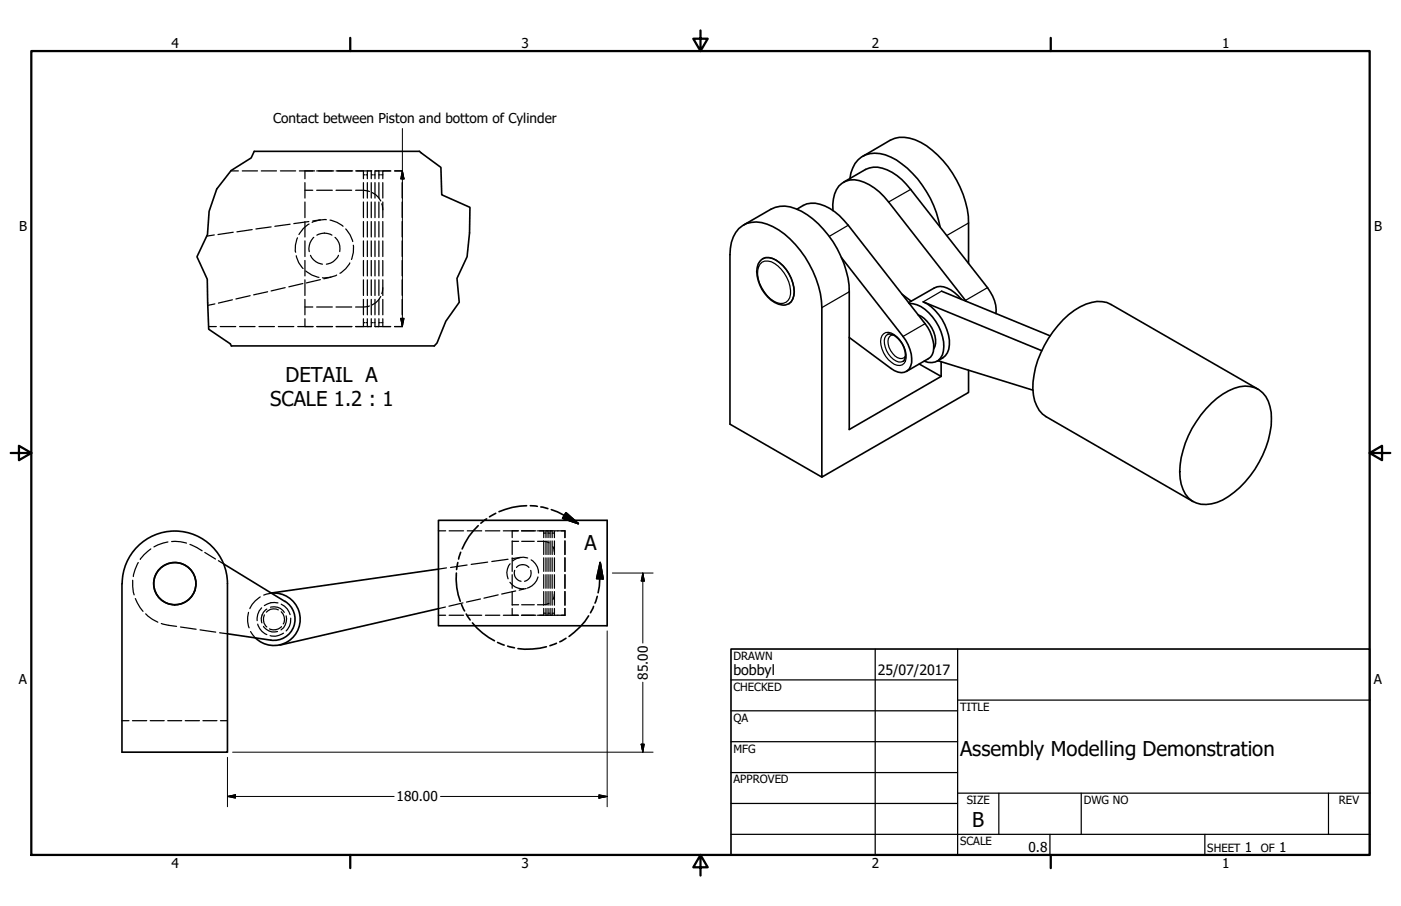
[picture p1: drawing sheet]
<svg xmlns="http://www.w3.org/2000/svg" width="432mm" height="279mm" viewBox="0 0 432 279" stroke-linecap="round" stroke-linejoin="round" font-family="sans-serif">
<!-- layer: Visible (ANSI) -->
<g fill="none" stroke="#000" stroke-width=".51">
<path d="M78.4 46.7h50.9M261.9 55.1a8.1 8.1 0 0 1 6.3-7.7 12.6 12.6 0 0 1 9.7 3.1 32.4 32.4 0 0 1 11.9 19.5M266.8 52.3a8.2 8.2 0 0 1 8.2 .8 19.5 19.5 0 0 1 5.7 5.3l23.7 30.3a11.2 11.2 0 0 1 2.6 8M274.4 43.2a9.9 9.9 0 0 1 9.4 .7 30.8 30.8 0 0 1 14.7 24.9v12.5M235.1 79.8a4.6 4.6 0 0 1 5.1 1.2 11.8 11.8 0 0 1 4.5 10.2l-.9 1.9-.7 .6M237.6 64.5a9.5 9.5 0 0 1 9.4 .7 30.7 30.7 0 0 1 14.7 24.8v42.5l28.4-16.4M247.5 63.4a8.2 8.2 0 0 1 8.2 .9 20.5 20.5 0 0 1 5.7 5.2M259.3 79.4l19 24.4a12 12 0 0 1 2.7 8 3.3 3.3 0 0 1-5.3 2.5l-14-10.2M273.9 62.3a16.7 16.7 0 0 0-10.6-6.9 6.2 6.2 0 0 0-6.4 6l-.2 3.6M278 90.7l2.9 2.2M280.2 93.6a9.1 9.1 0 0 1 7.2 4.1 13.2 13.2 0 0 1 3 11.8 3.9 3.9 0 0 1-5.5 1.9M283 97.1a9.2 9.2 0 0 1 5.2 9.7l-.4 .8"/>
<path d="M287.9 88.8a5.6 5.6 0 0 1 6.3 1.4l2.2 2.1M290.2 89.8l33.5 13.8M71.3 106.7h62.6M289.1 111.3l29.3 9M298.5 114.2v6.8l-45.2 26.1v-52.2a31.7 31.7 0 0 0-13.3-24 11.3 11.3 0 0 0-9.9-2 8.7 8.7 0 0 0-5 7.7l-.1 54.2 28.3 16.3M321.1 108.1l-36.6-15a15.1 15.1 0 0 1 8.1 13.3 4.8 4.8 0 0 1-2 4M373.4 124.3a17.1 17.1 0 0 1 10.3-5.2 7.4 7.4 0 0 1 7.7 6.2 25.2 25.2 0 0 1-3.4 17.3 27 27 0 0 1-12.9 12.3 7.9 7.9 0 0 1-9.8-2.6 16.4 16.4 0 0 1-.7-13.4 32 32 0 0 1 8.8-14.6zM387.7 120l-45.2-26.1a9.5 9.5 0 0 0-9.6 .7 31.1 31.1 0 0 0-14.6 25.3 10.2 10.2 0 0 0 4.2 8.6l45.2 26.2M37.6 180v52h32.5v-52a16.2 16.2 0 0 0-16.2-16.2 16.2 16.2 0 0 0-16.2 16.2M69 173.9l18.8 11.6M135.1 160.5h52v32.5h-52zM135.1 175.5l-51.5 7.4"/>
<path d="M70.1 195.5l13.4 1.9M83.7 182.9a8.1 8.1 0 0 1 8.3 10.8 8.1 8.1 0 0 1-13.3 3M87.8 185.4a6.5 6.5 0 0 1 2.7 7.8 6.5 6.5 0 0 1-7 4.2M135.1 187.7l-48.9 11.2"/>
<circle cx="53.9" cy="180" r="6.5"/>
</g>
<!-- layer: Visible Narrow (ANSI) -->
<path d="M280.7 58.4l-6.8 3.9M235.1 79.8a4.6 4.6 0 0 1 5.1 1.2 11.8 11.8 0 0 1 4.5 10.2l-.9 1.9-.7 .6M261.4 69.5l-5.8 3.4M298.5 68.8l-6.7 3.8M234.3 81.5a3.1 3.1 0 0 1 4.5-.2 10.6 10.6 0 0 1 4.6 10.5 3.1 3.1 0 0 1-5 1 11 11 0 0 1-4.8-9.5zM261.7 90l-8.4 4.9M285.1 99.8l-6.8 4M290.2 89.8l-5.7 3.3M304.4 88.7l-6.8 3.9M272.4 102.9a2.62 2.62 0 0 1 3.2 .3 8.2 8.2 0 0 1 3.5 8.1 2.54 2.54 0 0 1-4.4 .4 8.3 8.3 0 0 1-3.2-7.4zM273.6 103.1a3.9 3.9 0 0 0-.4 5 5.3 5.3 0 0 0 4.5 3.5l.6-.2M275.3 103.3a1.64 1.64 0 0 0-1.6 1.9 5.8 5.8 0 0 0 3.7 5.4l1.3-.3 .4-.5" fill="none" stroke="#000" stroke-width=".38"/>
<path d="M266.8 52.3l-6.8 3.9M274.4 43.2l-8.5 5M235.1 79.8l-.4 .3a4.8 4.8 0 0 0-1.3 5 11.4 11.4 0 0 0 6.5 8.7 3.6 3.6 0 0 0 3.2-.1M237.6 64.5l-8.4 4.9M247.5 63.4l-1.9 1.1M261.4 69.5l23.7 30.3a10.5 10.5 0 0 1 2.2 9.5l-.5 .8-.7 .5-6.8 4M273.9 62.3l23.9 30.6M287.9 88.8l-7.9 4.5M273.6 103.1a3.2 3.2 0 0 1 3.3 1.4 6.4 6.4 0 0 1 1.7 6.7l-.3 .2M290.1 111.5v4.6l-6.8-3.8M290.6 110.4l-1.7 1" fill="none" stroke="#000" stroke-width=".51"/>
<!-- layer: Hidden (ANSI) -->
<g fill="none" stroke="#000" stroke-width=".38">
<path d="M71.1 52.7h2.4M74.7 52.7h4.7M80.5 52.7h4.7M86.4 52.7h4.7M92.3 52.7h4.7M94 52.7v2.4M94 56.3v4.8M94 58.7h2.4M97.6 52.7h5.3M97.6 58.7h4.8M103.6 52.7h5.1M103.6 58.7h4.8"/>
<path d="M109.6 58.7h2.4l1.9 .4M109.6 52.7h5M112 52.7v2.4M112 56.3v4.8M112 53.9h.4M112.8 53.9h.4M113.2 52.7v2.4M113.2 56.3v4.8M114.4 52.7v2.4M114.4 56.3v4.8M114.4 53.9h.4M114.7 59.4l1.1 .6 1.5 2"/>
<path d="M115.2 53.9h.4M115.6 55.1v-2.4h4.8h-2.4v2.4M115.6 56.3v4.8M116.8 53.9h.4M116.8 52.7v2.4M116.8 56.3v4.8M117.6 53.9h.4M118 56.3v4.8M121.6 52.7h2.4v2.4M124 56.3v4.8M66 72.5l-2.3 .3M71.9 71.6l-4.7 .7"/>
<path d="M77.7 70.8l-4.7 .7M83.6 70l-4.7 .6M89.4 69.2l-4.7 .6M91.3 78.9a7.4 7.4 0 0 0 2.1 3.9M91.7 73.3a7.4 7.4 0 0 0-.6 4.5M94 62.3v4.8M94 68.3v4.8M94 74.3v4.8M95.2 68.3l-4.6 .7M95.2 69.1a8.2 8.2 0 0 0-3.1 3.2M95.7 78.7a4.7 4.7 0 0 0 3.7 2.8M96.7 73.2l-.1 .1a4.9 4.9 0 0 0-1.3 4.3"/>
<path d="M97.7 72.5a4.5 4.5 0 0 1 4.6 0M98.7 67.8l-2.3 .3M100.6 67.8a8.8 8.8 0 0 0-4.4 .8M101.7 67.9a8.4 8.4 0 0 1 4 1.9M103.3 73.2a4.5 4.5 0 0 1 1.4 4.4M104.3 78.7a4.6 4.6 0 0 1-3.7 2.8M106.6 70.6a8.4 8.4 0 0 1 2.1 3.9M108.9 75.6a8.6 8.6 0 0 1-.6 4.4M112 62.3v4.8M112 68.3v4.8M112 74.3v4.8M113.2 62.3v4.8"/>
<path d="M113.2 68.3v4.8M113.2 74.3v4.8M114.4 62.3v4.8M114.4 68.3v4.8M114.4 74.3v4.8M115.6 62.3v4.8M115.6 68.3v4.8M115.6 74.3v4.8M116.8 62.3v4.8M116.8 68.3v4.8M116.8 74.3v4.8M117.7 62.9l.3 1.8"/>
<path d="M118 62.3v4.8M118 68.3v4.8M118 74.3v4.8M124 62.3v4.8M124 68.3v4.8M124 74.3v4.8M66.2 93.7l-2.1 .5M71.6 92.5l-4.3 1M77.1 91.2l-4.4 1M82.5 90l-4.3 .9M87.9 88.7l-4.3 1M93.3 87.4l-4.3 1.1"/>
<path d="M94 80.3v4.8M94 86.3v4.8M94 92.3v4.8M94 98.3v2.4M94 94.7h2.4M94.2 83.6a8.3 8.3 0 0 0 4.1 1.9M97.6 94.7h4.8M98.7 86.2l-4.3 1M102 85.5l-2.2 .5M103.6 94.7h4.8M103.8 84.8a8.5 8.5 0 0 1-4.4 .9M107.8 81.1a7.8 7.8 0 0 1-3 3.2"/>
<path d="M112 80.3v4.8M112 86.3v4.8M112 92.3v4.8M112 98.3v2.4M112 99.5h.4M112.8 99.5h.4M113.2 80.3v4.8M113.2 86.3v4.8M113.2 92.3v4.8M113.2 98.3v2.4M113.9 94.4l-1.9 .3h-2.4M114.4 80.3v4.8"/>
<path d="M114.4 86.3v4.8M114.4 92.3v4.8M114.4 98.3v2.4h-4.8M114.4 99.5h.4M115.2 99.5h.4M115.6 80.3v4.8M115.6 86.3v4.8M115.6 92.3v4.8M115.6 98.3v2.4h4.8M116.8 99.5h.4M116.8 80.3v4.8M116.8 86.3v4.8"/>
<path d="M116.8 92.3v4.8M116.8 98.3v2.4M117.3 91.4l-1.5 2-1.1 .6M117.6 99.5h.4M118 88.7l-.3 1.9M118 80.3v4.8M118 86.3v4.8M118 92.3v4.8M118 98.3v2.4M124 80.3v4.8M124 86.3v4.8M124 92.3v4.8"/>
<path d="M124 98.3v2.4h-2.4M64.3 100.7h2.4M67.9 100.7h4.7M73.9 100.7h4.7M79.8 100.7h4.8M85.8 100.7h4.8M91.8 100.7h4.7M97.6 100.7h4.9M103.6 100.7h4.9M40.9 178.9v1.9l.4 2.7M42.6 173.5l-.9 2.1-.6 2.2M46.5 169.3a11.4 11.4 0 0 0-3.3 3.2"/>
<path d="M51.8 167.1l-3.1 .9-1.3 .7M52.9 167a10.9 10.9 0 0 1 4.6 .5M58.5 167.9l3.8 2M63.1 170.4l3.3 2M67.3 172.9l1.7 1M135.1 163.7h2.3M137.6 175.1l-2.5 .4M138.4 163.7h4.5M144 174.2l-5.1 .8M144 163.7h4.5M149.6 163.7h4.5M150.3 173.4l-5.1 .7"/>
<path d="M155.1 163.7h4.7M156.6 172.5l-5 .7M157.2 179.6a4.6 4.6 0 0 0 4.2 1.9M157.2 173.9a4.5 4.5 0 0 0-.6 4.6M157.9 163.7v2.1M157.9 166.8v4.2M157.9 172v4.2M157.9 177.2v4.2M157.9 166.9h1.9M158.6 175.9a2.57 2.57 0 0 0 2 3.4M159.2 175a2.49 2.49 0 0 1 3.8 0M160.4 171.9l-2.5 .4"/>
<path d="M160.7 163.7h4.5M160.8 166.9h3.9M162.6 172.1a4.9 4.9 0 0 0-4.5 .9M163.6 175.9a2.59 2.59 0 0 1-1.9 3.4M163.7 172.7a4.7 4.7 0 0 1 2.3 4M165.7 166.9h1.9l1.6 .5M165.7 163.7h5.1M165.8 177.9a4.8 4.8 0 0 1-3.2 3.5M167.6 163.7v2.1M167.6 166.8v4.2M167.6 172v4.2M167.6 177.2v4.2"/>
<path d="M167.6 164.4h.2M168 164.4h.3M168.3 163.7v2.1M168.3 166.8v4.2M168.3 172v4.2M168.3 177.2v4.2M168.9 163.7v2.1M168.9 166.8v4.2M168.9 172v4.2M168.9 177.2v4.2M168.9 164.4h.2M169.4 164.4h.1"/>
<path d="M169.5 163.7v2.1M169.5 166.8v4.2M169.5 172v4.2M169.5 177.2v4.2M170.2 164.4h.2M170.2 163.7v2.1M170.2 166.8v4.2M170.2 172v4.2M170.2 177.2v4.2M170.4 168.6l.5 1.6M170.6 164.4h.3M170.9 166.8v4.2"/>
<path d="M170.9 172v4.2M170.9 177.2v4.2M171.9 163.7h2.2v2.1M172 163.7h-1.1v2.1M174.1 166.8v4.2M174.1 172v4.2M174.1 177.2v4.2M41.7 184.6l1.5 2.8 .9 1.1M44.9 189.3l2.1 1.7 1.6 .9M49.7 192.3l4.7 .9M55.6 193.4l4.9 .7M61.7 194.2l4.8 .7"/>
<path d="M67.7 195.1l2.4 .4M76.6 188.8a7.9 7.9 0 0 0 .2 4.8M77.2 194.8l1.5 1.9M79.4 192.5a4.8 4.8 0 0 0 2.8 3.2M80.2 184.1a8.1 8.1 0 0 0-3.2 3.6M80.6 187.5a4.7 4.7 0 0 0-1.4 3.9M81.2 193.2a3.9 3.9 0 0 0 4.3 1.6M81.5 189.6a3.3 3.3 0 0 0 .7 3.8M82.2 187.8a3.8 3.8 0 0 0-1.5 4.3M83.2 182.9h.2M83.4 187.3a3.8 3.8 0 0 1 4.2 1.5M83.6 182.9l-2.3 .6"/>
<path d="M83.6 182.9h-.1M85.7 185.9a5 5 0 0 0-4.2 .9M85.8 188.1a3.1 3.1 0 0 0-3.7 .7M86.7 188.7a3.2 3.2 0 0 1 .6 3.7M86.7 186.3a5.1 5.1 0 0 1 2.7 3.2M86.7 193.2a3.2 3.2 0 0 1-3.6 .7M87.4 195.3a5.1 5.1 0 0 1-4.2 .7M88.2 189.9a4.2 4.2 0 0 1-1.6 4.3M89.6 190.6a4.9 4.9 0 0 1-1.4 4M135.1 189.7h2.3M137.3 187.2l-2.2 .5M138.4 189.7h4.5"/>
<path d="M142.7 185.9l-4.3 1M144 189.7h4.5M148.1 184.7l-4.3 1M149.6 189.7h4.5M153.5 183.5l-4.3 1M155.1 189.7h4.7M157.9 182.4v4.2M157.9 187.6v2.1M157.9 186.5h1.9M158.9 182.2l-4.3 1M160.7 189.7h4.5M160.8 186.5h3.9"/>
<path d="M162.2 181.5l-2.2 .5M165.7 189.7h5.1M167.6 182.4v4.2M167.6 187.6v2.1M167.6 189.1h.2M168 189.1h.3M168.3 182.4v4.2M168.3 187.6v2.1M168.9 182.4v4.2M168.9 187.6v2.1M168.9 189.1h.2M169.2 186.1l-1.6 .4h-1.9"/>
<path d="M169.4 189.1h.1M169.5 182.4v4.2M169.5 187.6v2.1M170.2 189.1h.2M170.2 182.4v4.2M170.2 187.6v2.1M170.6 189.1h.3M170.9 183.2l-.5 1.6M170.9 187.6v2.1h3.2v-2.1M170.9 182.4v4.2M174.1 182.4v4.2M37.6 222.2h2.2"/>
<path d="M40.8 222.2h4.4M46.3 222.2h4.3M51.7 222.2h4.3M57.1 222.2h4.4M62.5 222.2h4.4M67.9 222.2h2.2"/>
</g>
<!-- layer: Break Line (ANSI) -->
<path d="M78.4 46.7l-1 2-6.2 3.9-4.4 5.7-2.3 6.9-.6 7.1-3.2 6.9 3.2 6.9 .4 15.4 6.7 4.5 .3 .7M129.3 46.7l6.6 4.9 .2 8.5 8.7 3.8-.1 7.9-.7 7.4-3.2 6.7 .7 7.3-4.1 5.9-2.7 6.7-.8 .9" fill="none" stroke="#000" stroke-width=".51"/>
<!-- layer: Detail Boundary (ANSI) -->
<g fill="none" stroke="#000" stroke-width=".51">
<path d="M152.8 158.3l-1.9 1.1M162.3 156a22.2 22.2 0 0 0-8.5 1.8M163.4 156l2.2 .1M166.7 156.3l2.1 .5M169.9 157.2l4 1.7 4.3 2.6M174.4 158.1l3.8 3.4-4.8-1.7zM140.7 176.7a20.1 20.1 0 0 0 1.2 8.7M141.1 173.5l-.4 2.1M142 170.3l-.6 2.1M147.4 162.1a20.2 20.2 0 0 0-5 7.2M150 160l-1.8 1.4M185 173.5l.9 5-2-.1z"/>
<path d="M185 173.5l-.3 7.3-.4 2M142.2 186.4l1 2M143.7 189.4l1.2 1.8M145.6 192.1a21.5 21.5 0 0 0 6.8 5.5M153.4 198.1l2 .8M156.5 199.3l2.1 .5M168.4 199.5a23.4 23.4 0 0 1-8.8 .5M171.5 198.4l-2 .7M174.4 196.8l-1.9 1.1M181.4 189.9a22.7 22.7 0 0 1-6 6.4M182.9 187l-.9 2M184.1 183.9l-.7 2.1"/>
</g>
<path d="M173.4 159.8l4.8 1.7zM174.4 158.1l3.8 3.4-4.8-1.7zM185 173.5l.9 5zM185 173.5l.9 5-2-.1z" fill="#000" stroke="#000" stroke-width=".51"/>
<!-- layer: Border (ANSI) -->
<path d="M9.7 15.7h412.4v248h-412.4zM107.9 11.7v4M215.9 9.4v6.3l-2.2-3.8h4.4l-2.2 3.8M323.8 11.7v4M3.3 139.7h6.4l-3.9-2.2v4.4l3.9-2.2M422.1 139.7l3.9 2.2v-4.4l-3.9 2.2h6.4M107.9 263.7v4M215.9 263.7l2.2 3.8h-4.4l2.2-3.8v6.3M323.8 263.7v4" fill="none" stroke="#000" stroke-width=".7"/>
<!-- layer: Title (ANSI) -->
<g fill="none" stroke="#000" stroke-width=".38">
<path d="M225.3 209.7h69.8M225.3 219.2h69.8M269.7 200.2v63.5M295.1 215.9h127M295.1 200.2v63.5M225.3 228.7h69.8M225.3 238.3h69.8M225.3 257.3h196.8M225.3 247.8h69.8M295.1 244.6h127M307.8 244.6v12.7M323.6 257.3v6.4"/>
<path d="M333.2 244.6v12.7M371.3 257.3v6.4M409.4 244.6v12.7"/>
</g>
<path d="M225.3 200.2h196.8v63.5h-196.8z" fill="none" stroke="#000" stroke-width=".51"/>
<!-- layer: Dimension (ANSI) -->
<g fill="none" stroke="#000" stroke-width=".31">
<path d="M124 39.6v61.1M124 52.7l.5 2.5h-1zM123.5 98.2h1l-.5 2.5zM188.7 176.7h12.6M198.1 176.7l.5 2.5h-1zM198.1 176.7v21.6M187.1 194.6v54.2M198.1 210.4v21.6M70.1 233.6v15.2M71.7 232h129.6M197.6 229.5h1l-.5 2.5zM70.1 245.6l2.5-.5v1z"/>
<path d="M70.1 245.6h51.4M135.8 245.6h51.3M184.6 245.1l2.5 .5-2.5 .5z"/>
</g>
<path d="M124 52.7l.5 2.5zM124 52.7l.5 2.5h-1zM123.5 98.2l.5 2.5zM123.5 98.2h1l-.5 2.5zM198.1 176.7l.5 2.5zM198.1 176.7l.5 2.5h-1zM197.6 229.5l.5 2.5zM197.6 229.5h1l-.5 2.5zM70.1 245.6l2.5-.5zM70.1 245.6l2.5-.5v1zM184.6 246.1l2.5-.5zM184.6 245.1l2.5 .5-2.5 .5z" fill="#000" stroke="#000" stroke-width=".31"/>
<g font-size="6.3">
<text x="88" y="117.8">DETAIL A</text>
<text x="83.2" y="125.3">SCALE 1.2 : 1</text>
<text x="180.1" y="169.5">A</text>
<text x="295.9" y="233">Assembly Modelling Demonstration</text>
<text x="299.7" y="255.1">B</text>
</g>
<g font-size="4.4">
<text x="226.1" y="208">bobbyl</text>
<text x="270.5" y="208.2">25/07/2017</text>
</g>
<g font-size="4.2">
<text x="52.8" y="14.7">4</text>
<text x="160.8" y="14.7">3</text>
<text x="268.7" y="14.7">2</text>
<text x="376.7" y="14.7">1</text>
<text x="84.2" y="38">Contact between Piston and bottom of Cylinder</text>
<text x="5.9" y="71.4">B</text>
<text x="423.5" y="71.4">B</text>
<text x="199.6" y="209.5" transform="rotate(-90 199.6 209.5)">85.00</text>
<text x="5.8" y="211.1">A</text>
<text x="423.4" y="211.1">A</text>
<text x="122.2" y="247.1">180.00</text>
<text x="317" y="262.8">0.8</text>
<text x="383.7" y="262.8">1</text>
<text x="394.2" y="262.8">1</text>
<text x="52.8" y="267.7">4</text>
<text x="160.8" y="267.7">3</text>
<text x="268.7" y="267.7">2</text>
<text x="376.7" y="267.7">1</text>
</g>
<g font-size="3.5">
<text x="226.1" y="203.5">DRAWN</text>
<text x="226.1" y="213">CHECKED</text>
<text x="295.9" y="219.2">TITLE</text>
<text x="226.1" y="222.6">QA</text>
<text x="226.1" y="232.1">MFG</text>
<text x="226.1" y="241.6">APPROVED</text>
<text x="297.9" y="248">SIZE</text>
<text x="334" y="248">DWG NO</text>
<text x="412.7" y="247.9">REV</text>
<text x="295.9" y="260.7">SCALE</text>
<text x="372.1" y="262.8">SHEET</text>
<text x="388.6" y="262.8">OF</text>
</g>
</svg>
